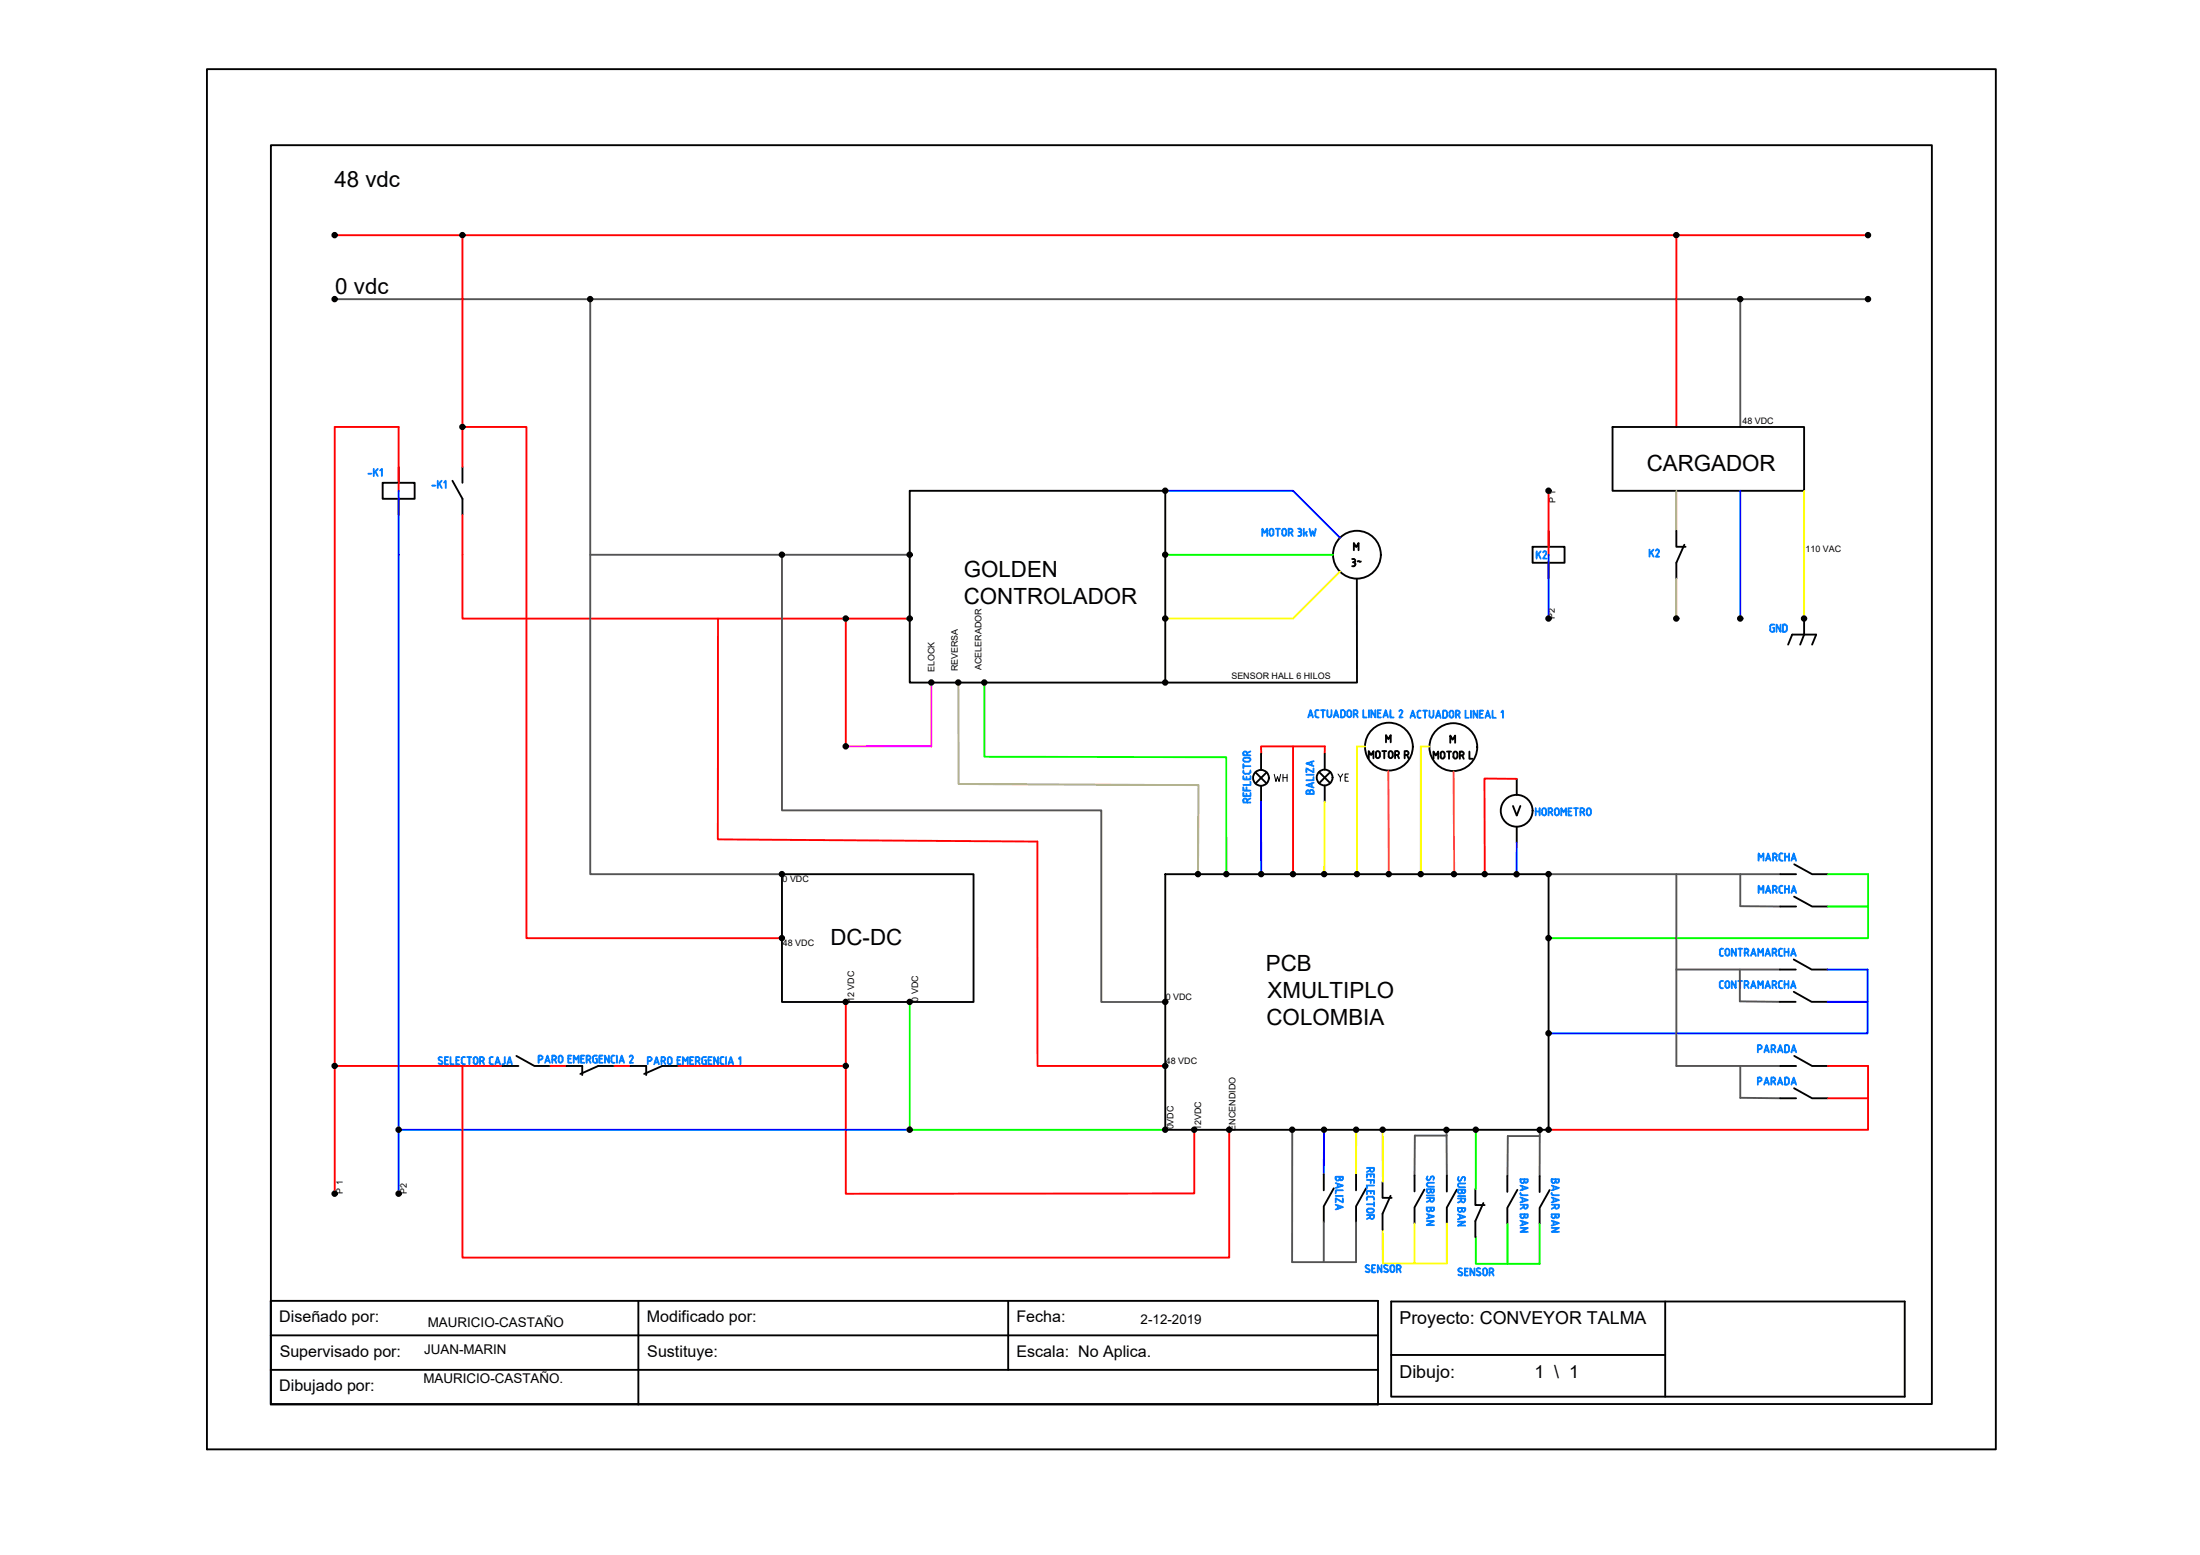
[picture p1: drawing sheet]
<svg xmlns="http://www.w3.org/2000/svg" width="297mm" height="210mm" viewBox="0 0 297 210" stroke-linecap="round" stroke-linejoin="round" font-family="sans-serif">
<!-- layer: 0 -->
<g fill="none" stroke="#000" stroke-width=".25">
<path d="M27.9 9.3h241.6v186.3h-241.6zM36.6 19.6h224.2v169.9h-224.2zM217.7 57.6h25.9v8.7h-25.9zM122.8 66.3h34.5v25.8h-34.5zM183.2 78.1v14h-25.9M105.6 118h25.8v17.3h-25.8zM157.3 118h51.8v34.5h-51.8zM36.6 175.6h149.5v14h-149.5zM86.2 175.6v14M136.1 175.6v9.3M187.8 175.7h69.4v12.8h-69.4zM224.8 175.7v12.8"/>
<path d="M36.6 180.3h149.5M36.6 184.9h149.5M187.8 182.9h37"/>
</g>
<g fill="none" stroke="#f00" stroke-width=".25">
<path d="M45.2 31.8h207M62.4 31.8v31.2M226.3 31.8v25.8M62.4 57.6h8.7v69h34.5M53.8 66.3v-8.7h-8.6v86.3h22.6M62.4 69.5v14h60.4M209.1 66.3v8.6M96.9 83.5v29.8l43.2 .3M114.2 83.5v17.3M140.1 113.6v30.3h17.2M174.6 100.8h-4.3v1M178.9 101.7v-.9h-4.3v17.2"/>
<path d="M204.8 105.1h-4.4l.1 12.9M114.2 135.3v25.8h47v-8.6M45.2 143.9v17.2M62.4 143.9v25.9h103.6v-17.3M74.3 143.9h2.2M82.9 143.9h2.2M91.6 143.9h22.6M246.8 143.9h5.4v8.6h-43.1M246.8 148.3h5.4"/>
</g>
<g fill="none" stroke="#545454" stroke-width=".25">
<path d="M45.2 40.4h207M79.7 40.4v34.5h43.1M235 40.4v17.2M79.7 74.9v43.1h25.9M105.6 74.9v34.5h43.1v25.9h8.6M209.1 118h31.3M226.3 118v25.9h14.1M235 118v4.3l5.3 .1M226.3 130.9h14M234.9 130.9v4.3h5.4M174.5 152.5v17.9M195.3 152.5v6.2"/>
<path d="M195.3 153.3h-4.3v5.4M207.9 153.4h-4.3l-.1 5.3M207.9 152.5v6.3M235 143.9v4.3M235 148.2l5.3 .1M178.7 165v5.4M183.1 165v5.4h-8.6"/>
</g>
<!-- layer: SYMS -->
<g fill="none" stroke="#000" stroke-width=".25">
<path d="M51.7 65.2h4.3v2.1h-4.3zM53.8 63v2.2M53.8 67.3v2.2M61.1 64.9l1.3 2.4v2.2M62.4 63v2.2M209.1 71.6v2.2M209.1 76v2.1M226.3 71.6v2.2h1.3M227.4 73.5l-1.1 2.5v2.1M241.4 87l.6-1.3h3.2l-.5 1.3M243.6 83.5v2.2l-.5 1.3M169.5 104.2l1.5 1.6"/>
<path d="M170.3 101.8v2.1M171 104.2l-1.5 1.6M178.1 104.2l1.5 1.5M178.9 101.7v2.2M178.9 106v2.2M179.6 104.2l-1.5 1.5M204.3 108.8l.5 1.3 .5-1.3M204.8 105.1v2.2M204.8 111.6v2.1M240.4 118h2.1M242.3 116.7l2.4 1.3h2.1M240.3 135.2h2.1"/>
<path d="M240.3 130.9h2.2M240.3 122.4h2.2M242.2 129.5l2.4 1.4h2.2M242.2 133.9l2.4 1.3h2.2M242.2 121l2.5 1.4h2.1M67.8 143.9h2.2M69.7 142.5l2.5 1.4h2.1M76.5 143.9h2.1v1.2M82.9 143.9h-2.1l-2.4 1.1M85.1 143.9h2.1v1.2M91.6 143.9h-2.2l-2.4 1.1M178.7 158.5v2.2"/>
<path d="M183.1 158.5v2.2M186.7 159.5v2.2h1.2M191 158.7v2.1M195.3 158.7v2.1M203.5 158.7v2.2M207.9 158.8v2.1M240.3 148.3h2.2M240.4 143.9h2.1M242.2 146.9l2.5 1.4h2.1M242.3 142.5l2.4 1.4h2.1M180.1 160.4l-1.4 2.4v2.2M184.4 160.4l-1.3 2.4v2.2"/>
<path d="M187.7 161.4l-1 2.4v2.2M192.3 160.6l-1.3 2.4v2.1M196.7 160.6l-1.4 2.4v2.1M199.2 160.5v2.2h1.2M200.3 162.4l-1.1 2.4v2.2M204.9 160.6l-1.4 2.4v2.2M209.2 160.6l-1.3 2.4v2.2"/>
<circle cx="45.2" cy="31.7" r=".31"/>
<circle cx="45.2" cy="31.7" r=".2"/>
<circle cx="45.2" cy="31.7" r=".1"/>
<circle cx="62.4" cy="31.7" r=".31"/>
<circle cx="62.4" cy="31.7" r=".2"/>
<circle cx="62.4" cy="31.7" r=".1"/>
<circle cx="226.3" cy="31.7" r=".31"/>
<circle cx="226.3" cy="31.7" r=".2"/>
<circle cx="226.3" cy="31.7" r=".1"/>
<circle cx="252.2" cy="31.7" r=".31"/>
<circle cx="252.2" cy="31.7" r=".2"/>
<circle cx="252.2" cy="31.7" r=".1"/>
<circle cx="45.2" cy="40.4" r=".31"/>
<circle cx="45.2" cy="40.4" r=".2"/>
<circle cx="45.2" cy="40.4" r=".1"/>
<circle cx="62.4" cy="57.6" r=".31"/>
<circle cx="62.4" cy="57.6" r=".2"/>
<circle cx="62.4" cy="57.6" r=".1"/>
<circle cx="79.7" cy="40.4" r=".31"/>
<circle cx="79.7" cy="40.4" r=".2"/>
<circle cx="79.7" cy="40.4" r=".1"/>
<circle cx="235" cy="40.4" r=".31"/>
<circle cx="235" cy="40.4" r=".2"/>
<circle cx="235" cy="40.4" r=".1"/>
<circle cx="252.2" cy="40.4" r=".31"/>
<circle cx="252.2" cy="40.4" r=".2"/>
<circle cx="252.2" cy="40.4" r=".1"/>
<circle cx="105.6" cy="74.9" r=".31"/>
<circle cx="105.6" cy="74.9" r=".2"/>
<circle cx="105.6" cy="74.9" r=".1"/>
<circle cx="122.8" cy="74.9" r=".31"/>
<circle cx="122.8" cy="74.9" r=".2"/>
<circle cx="122.8" cy="74.9" r=".1"/>
<circle cx="157.3" cy="66.2" r=".31"/>
<circle cx="157.3" cy="74.9" r=".31"/>
<circle cx="157.3" cy="74.9" r=".2"/>
<circle cx="157.3" cy="66.2" r=".2"/>
<circle cx="157.3" cy="66.2" r=".1"/>
<circle cx="157.3" cy="74.9" r=".1"/>
<circle cx="183.2" cy="74.9" r="3.2"/>
<circle cx="209.1" cy="66.2" r=".31"/>
<circle cx="209.1" cy="66.2" r=".2"/>
<circle cx="209.1" cy="66.2" r=".1"/>
<circle cx="114.2" cy="83.5" r=".31"/>
<circle cx="114.2" cy="83.5" r=".2"/>
<circle cx="114.2" cy="83.5" r=".1"/>
<circle cx="122.8" cy="83.5" r=".31"/>
<circle cx="122.8" cy="83.5" r=".2"/>
<circle cx="122.8" cy="83.5" r=".1"/>
<circle cx="125.7" cy="92.1" r=".31"/>
<circle cx="125.7" cy="92.1" r=".2"/>
<circle cx="125.7" cy="92.1" r=".1"/>
<circle cx="129.4" cy="92.1" r=".31"/>
<circle cx="129.4" cy="92.1" r=".2"/>
<circle cx="129.4" cy="92.1" r=".1"/>
<circle cx="132.9" cy="92.1" r=".31"/>
<circle cx="132.9" cy="92.1" r=".2"/>
<circle cx="132.9" cy="92.1" r=".1"/>
<circle cx="157.3" cy="83.5" r=".31"/>
<circle cx="157.3" cy="92.1" r=".31"/>
<circle cx="157.3" cy="83.5" r=".2"/>
<circle cx="157.3" cy="92.1" r=".2"/>
<circle cx="157.3" cy="83.5" r=".1"/>
<circle cx="157.3" cy="92.1" r=".1"/>
<circle cx="209.1" cy="83.5" r=".31"/>
<circle cx="209.1" cy="83.5" r=".2"/>
<circle cx="209.1" cy="83.5" r=".1"/>
<circle cx="226.3" cy="83.5" r=".31"/>
<circle cx="226.3" cy="83.5" r=".2"/>
<circle cx="226.3" cy="83.5" r=".1"/>
<circle cx="235" cy="83.5" r=".31"/>
<circle cx="235" cy="83.5" r=".2"/>
<circle cx="235" cy="83.5" r=".1"/>
<circle cx="243.6" cy="83.5" r=".31"/>
<circle cx="243.6" cy="83.5" r=".2"/>
<circle cx="243.6" cy="83.5" r=".1"/>
<circle cx="105.6" cy="118" r=".31"/>
<circle cx="105.6" cy="118" r=".2"/>
<circle cx="105.6" cy="118" r=".1"/>
<circle cx="114.2" cy="100.7" r=".31"/>
<circle cx="114.2" cy="100.7" r=".2"/>
<circle cx="114.2" cy="100.7" r=".1"/>
<circle cx="161.7" cy="118" r=".31"/>
<circle cx="161.7" cy="118" r=".2"/>
<circle cx="161.7" cy="118" r=".1"/>
<circle cx="165.6" cy="118" r=".31"/>
<circle cx="165.6" cy="118" r=".2"/>
<circle cx="165.6" cy="118" r=".1"/>
<circle cx="170.3" cy="105" r="1.07"/>
<circle cx="170.3" cy="118" r=".31"/>
<circle cx="170.3" cy="118" r=".2"/>
<circle cx="170.3" cy="118" r=".1"/>
<circle cx="174.6" cy="118" r=".31"/>
<circle cx="174.6" cy="118" r=".2"/>
<circle cx="174.6" cy="118" r=".1"/>
<circle cx="178.8" cy="118" r=".31"/>
<circle cx="178.8" cy="118" r=".2"/>
<circle cx="178.8" cy="118" r=".1"/>
<circle cx="178.8" cy="105" r="1.07"/>
<circle cx="183.2" cy="118" r=".31"/>
<circle cx="183.2" cy="118" r=".2"/>
<circle cx="183.2" cy="118" r=".1"/>
<circle cx="187.5" cy="118" r=".31"/>
<circle cx="187.5" cy="118" r=".2"/>
<circle cx="187.5" cy="118" r=".1"/>
<circle cx="187.5" cy="100.8" r="3.2"/>
<circle cx="191.8" cy="118" r=".31"/>
<circle cx="191.8" cy="118" r=".2"/>
<circle cx="191.8" cy="118" r=".1"/>
<circle cx="196.2" cy="100.8" r="3.2"/>
<circle cx="196.3" cy="118" r=".31"/>
<circle cx="196.3" cy="118" r=".2"/>
<circle cx="196.3" cy="118" r=".1"/>
<circle cx="200.5" cy="118" r=".31"/>
<circle cx="200.5" cy="118" r=".2"/>
<circle cx="200.5" cy="118" r=".1"/>
<circle cx="204.8" cy="118" r=".31"/>
<circle cx="204.8" cy="118" r=".2"/>
<circle cx="204.8" cy="118" r=".1"/>
<circle cx="204.8" cy="109.4" r="2.15"/>
<circle cx="209.1" cy="118" r=".31"/>
<circle cx="209.1" cy="118" r=".2"/>
<circle cx="209.1" cy="118" r=".1"/>
<circle cx="105.6" cy="126.6" r=".31"/>
<circle cx="105.6" cy="126.6" r=".2"/>
<circle cx="105.6" cy="126.6" r=".1"/>
<circle cx="114.2" cy="135.2" r=".31"/>
<circle cx="114.2" cy="135.2" r=".2"/>
<circle cx="114.2" cy="135.2" r=".1"/>
<circle cx="122.8" cy="135.2" r=".31"/>
<circle cx="122.8" cy="135.2" r=".2"/>
<circle cx="122.8" cy="135.2" r=".1"/>
<circle cx="157.3" cy="135.2" r=".31"/>
<circle cx="157.3" cy="135.2" r=".2"/>
<circle cx="157.3" cy="135.2" r=".1"/>
<circle cx="209.1" cy="139.5" r=".31"/>
<circle cx="209.1" cy="126.6" r=".31"/>
<circle cx="209.1" cy="139.5" r=".2"/>
<circle cx="209.1" cy="126.6" r=".2"/>
<circle cx="209.1" cy="139.5" r=".1"/>
<circle cx="209.1" cy="126.6" r=".1"/>
<circle cx="45.2" cy="143.9" r=".31"/>
<circle cx="45.2" cy="143.9" r=".2"/>
<circle cx="45.2" cy="143.9" r=".1"/>
<circle cx="53.8" cy="152.5" r=".31"/>
<circle cx="53.8" cy="152.5" r=".2"/>
<circle cx="53.8" cy="152.5" r=".1"/>
<circle cx="114.2" cy="143.9" r=".31"/>
<circle cx="114.2" cy="143.9" r=".2"/>
<circle cx="114.2" cy="143.9" r=".1"/>
<circle cx="122.8" cy="152.5" r=".31"/>
<circle cx="122.8" cy="152.5" r=".2"/>
<circle cx="122.8" cy="152.5" r=".1"/>
<circle cx="157.3" cy="152.5" r=".31"/>
<circle cx="157.3" cy="143.9" r=".31"/>
<circle cx="157.3" cy="152.5" r=".2"/>
<circle cx="157.3" cy="143.9" r=".2"/>
<circle cx="157.3" cy="152.5" r=".1"/>
<circle cx="157.3" cy="143.9" r=".1"/>
<circle cx="161.2" cy="152.5" r=".31"/>
<circle cx="161.2" cy="152.5" r=".2"/>
<circle cx="161.2" cy="152.5" r=".1"/>
<circle cx="166" cy="152.5" r=".31"/>
<circle cx="166" cy="152.5" r=".2"/>
<circle cx="166" cy="152.5" r=".1"/>
<circle cx="174.5" cy="152.5" r=".31"/>
<circle cx="174.5" cy="152.5" r=".2"/>
<circle cx="174.5" cy="152.5" r=".1"/>
<circle cx="178.8" cy="152.5" r=".31"/>
<circle cx="178.8" cy="152.5" r=".2"/>
<circle cx="178.8" cy="152.5" r=".1"/>
<circle cx="183.1" cy="152.5" r=".31"/>
<circle cx="183.1" cy="152.5" r=".2"/>
<circle cx="183.1" cy="152.5" r=".1"/>
<circle cx="186.7" cy="152.5" r=".31"/>
<circle cx="186.7" cy="152.5" r=".2"/>
<circle cx="186.7" cy="152.5" r=".1"/>
<circle cx="195.3" cy="152.5" r=".31"/>
<circle cx="195.3" cy="152.5" r=".2"/>
<circle cx="195.3" cy="152.5" r=".1"/>
<circle cx="199.3" cy="152.5" r=".31"/>
<circle cx="199.3" cy="152.5" r=".2"/>
<circle cx="199.3" cy="152.5" r=".1"/>
<circle cx="207.9" cy="152.5" r=".31"/>
<circle cx="207.9" cy="152.5" r=".2"/>
<circle cx="207.9" cy="152.5" r=".1"/>
<circle cx="209.1" cy="152.5" r=".31"/>
<circle cx="209.1" cy="152.5" r=".2"/>
<circle cx="209.1" cy="152.5" r=".1"/>
<circle cx="45.2" cy="161.1" r=".31"/>
<circle cx="45.2" cy="161.1" r=".2"/>
<circle cx="45.2" cy="161.1" r=".1"/>
<circle cx="53.8" cy="161.1" r=".31"/>
<circle cx="53.8" cy="161.1" r=".2"/>
<circle cx="53.8" cy="161.1" r=".1"/>
</g>
<!-- layer: TAGS -->
<g fill="none" stroke="#007fff" stroke-width=".25">
<path d="M49.7 63.9h.4M50.5 63.3v1M50.7 63.6l.3 .7M51 63.3l-.5 .6M51.3 63.5l.3-.2v1M58.3 65.6h.5M59.1 64.9v1M59.3 65.3l.3 .6M59.6 64.9l-.5 .6M60 65.1l.2-.2v1M170.4 72.3v-.9l.4 .5 .3-.5v.9M171.4 71.6a.26 .26 0 0 1 .3-.2 .26 .26 0 0 1 .2 .2"/>
<path d="M171.4 71.6v.5a.26 .26 0 0 0 .3 .2 .26 .26 0 0 0 .2-.2v-.5M172.3 71.4h.5M172.5 71.4v.9M173.1 71.6v.5a.26 .26 0 0 0 .3 .2 .26 .26 0 0 0 .3-.2v-.5M173.1 71.6a.26 .26 0 0 1 .3-.2 .26 .26 0 0 1 .3 .2M174 71.9h.3M174.3 71.4a.26 .26 0 0 1 .2 .2 .26 .26 0 0 1-.2 .3M174.3 71.4h-.3v.9M174.3 71.9l.2 .4M175.3 71.4h.2M175.4 71.8h.1M175.5 71.4l.2 .2-.2 .2"/>
<path d="M175.5 71.8l.2 .2M175.7 72.1l-.1 .2h-.3M175.7 72v.1M176 71.4v.9M176.3 71.9l.2 .4M176.5 71.8l-.5 .2M176.8 71.4l.2 .9 .2-.6 .2 .6 .3-.9M176.6 96.8l.4-.9 .3 .9M176.7 96.6h.5M177.6 96.6l.1 .1 .1 .1M177.6 96.1v.5M177.8 95.8l-.1 .1-.1 .2"/>
<path d="M177.8 96.8h.2M177.8 95.9h.2M178.4 95.9h.5M178.6 95.9v.9M179.2 95.9v.7M179.2 96.6a.26 .26 0 0 0 .3 .2 .26 .26 0 0 0 .2-.2M179.8 95.9v.7M180.1 96.8l.3-.9 .3 .9M180.2 96.6h.4M181.3 95.8l.1 .1a.68 .68 0 0 1 0 .9h-.3v-.9h.2M181.9 96.6v-.5a.26 .26 0 0 1 .3-.2 .26 .26 0 0 1 .2 .2l.1 .5M181.9 96.6a.26 .26 0 0 0 .3 .2 .26 .26 0 0 0 .2-.2"/>
<path d="M182.8 96.4h.2a.26 .26 0 0 0 .3-.3 .26 .26 0 0 0-.3-.2h-.2v.9M183.1 96.4l.2 .4M184.1 95.9v.9h.4M184.8 95.9v.9M185.7 95.9v.9l-.6-.9v.9M186 96.3h.3M186.4 95.9h-.4v.9h.4M186.8 96.8l.3-.9 .3 .9M186.9 96.6h.4M187.7 95.9v.9h.5M188.9 96l.2-.2a.22 .22 0 0 1 .2 .4l-.4 .6h.5M190.4 96.9l.4-1 .3 1"/>
<path d="M190.5 96.6h.5M191.6 95.9l-.1 .1-.1 .2v.5l.1 .1 .1 .1M191.6 96.9h.2M191.6 95.9h.2M192.2 95.9h.5M192.4 95.9v1M193 95.9v.7M193 96.6a.26 .26 0 0 0 .3 .3 .26 .26 0 0 0 .2-.3M193.5 95.9v.7M193.9 96.9l.3-1 .3 1M194 96.6h.4M195.1 95.9l.2 .2 .1 .1"/>
<path d="M195.1 95.9h-.3v1h.3M195.4 96.2l-.1 .5-.2 .2M195.7 96.6v-.4a.26 .26 0 0 1 .3-.3 .26 .26 0 0 1 .2 .3v.4M195.7 96.6a.26 .26 0 0 0 .3 .3 .26 .26 0 0 0 .2-.3M196.6 96.5h.2a.26 .26 0 0 0 .3-.3 .26 .26 0 0 0-.3-.3h-.2v1M196.9 96.5l.2 .4M197.9 95.9v1h.4M198.6 95.9v1M199.5 95.9v1l-.6-1v1M199.8 96.4h.3M200.2 95.9h-.4v1h.4M200.6 96.9l.3-1 .3 1"/>
<path d="M200.7 96.6h.4M201.5 95.9v1h.5M202.7 96.1l.2-.2v1M239 84.6v.4M239.4 84.8h.1v.5l-.4-.1-.1-.2M239.5 84.3h-.4l-.1 .3M240.4 84.3v1l-.5-1v1M241 84.3l.2 .1 .1 .6M241 84.3h-.3v1h.3M241.3 85l-.2 .2-.1 .1M167.9 107v.5h.9v-.5M167.9 106.3v.4h.9"/>
<path d="M167.9 104.8v.4h.9v-.4M167.9 104v.4h.2M167.9 103.1v.6M167.9 103.4h.9M168.1 104.5h.5M168.1 102.3a.26 .26 0 0 0-.2 .2 .26 .26 0 0 0 .2 .3h.5a.28 .28 0 0 0 .2-.3 .28 .28 0 0 0-.2-.2M168.1 102.3h.5M168.3 104.9v.3M168.3 106.3v.4M168.3 107.1v.4M168.4 108a.25 .25 0 0 0-.3-.2 .25 .25 0 0 0-.2 .3v.2h.9M168.4 101.7a.25 .25 0 0 0-.3-.3 .25 .25 0 0 0-.2 .3v.3h.9"/>
<path d="M168.4 101.7v.3M168.4 108.1v.2M168.8 105.5v.5h-.9M168.8 104v.4h-.2M168.8 107.8l-.4 .2M168.8 101.4l-.4 .2M176.4 106.9l.2-.2 .2 .2a.26 .26 0 0 1 .3-.3 .26 .26 0 0 1 .3 .3M176.4 106.9v.3h1v-.3M176.4 104.6h1M176.8 106.9v.3M177.1 102.8v.5M177.1 105.7v.5"/>
<path d="M177.4 105.7l-1 .3 1 .3M177.4 104.9v.4h-1M177.4 103.7v.5l-1-.5v.5M177.4 102.7l-1 .4 1 .3M207.3 109.1v1M207.3 109.5h.6M207.9 109.1v1M208.3 109.2a.26 .26 0 0 1 .3-.1 .26 .26 0 0 1 .1 .3v.4a.26 .26 0 0 1-.2 .3 .26 .26 0 0 1-.3-.3zM209.1 109.6h.2M209.3 109.1a.26 .26 0 0 1 .3 .3 .26 .26 0 0 1-.3 .2M209.3 109.1h-.2v1M209.4 109.6l.2 .5"/>
<path d="M210.5 109.4a.26 .26 0 0 0-.3-.3 .26 .26 0 0 0-.3 .3v.4a.26 .26 0 0 0 .3 .3 .26 .26 0 0 0 .3-.3M210.5 109.4v.4M210.8 110.1v-1l.3 .5 .4-.5v1M211.8 109.5h.3M212.2 109.1h-.4v1h.4M212.5 109.1h.6M212.8 109.1v1M213.4 109.6h.3M213.6 109.1a.26 .26 0 0 1 .3 .3 .26 .26 0 0 1-.3 .2M213.7 109.1h-.3v1M213.7 109.6l.2 .5M214.8 109.4a.26 .26 0 0 0-.3-.3 .26 .26 0 0 0-.3 .3v.4a.26 .26 0 0 0 .3 .3 .26 .26 0 0 0 .3-.3"/>
<path d="M214.8 109.4v.4M237.4 116.2v-1l.4 .5 .3-.5v1M238.4 116.2l.3-1 .4 1M238.5 115.9h.5M239.4 115.7h.2M239.6 115.2a.26 .26 0 0 1 .3 .3 .26 .26 0 0 1-.3 .2M239.6 119.6a.26 .26 0 0 1 .3 .2 .26 .26 0 0 1-.3 .3M239.6 115.2h-.2v1M239.6 119.6h-.2v.9M239.7 115.7l.2 .5M240.2 115.9l.1 .2 .2 .1M240.5 116.2h.2"/>
<path d="M240.7 119.6h-.4l-.1 .7M240.7 115.2l-.4 .1-.1 .6M241 115.2v1M241 119.6v.9M241 115.6h.6M241 120h.5M241.5 119.6v.9M241.6 115.2v1M241.9 116.2l.3-1 .3 1M242 115.9h.4M232.2 128.8l.1 .2h.1M232.2 132.7v.4l.1 .2 .1 .1"/>
<path d="M232.2 128.3v.5M232.4 128.1h-.1l-.1 .2M232.4 132.4l-.1 .1-.1 .2M232.5 129h.1M232.5 128.1h.1M232.5 133.4h.1M232.5 132.4h.1M233 128.7a.26 .26 0 0 0 .2 .3 .26 .26 0 0 0 .3-.3M233 133.1a.26 .26 0 0 0 .2 .3 .26 .26 0 0 0 .3-.3M233 133.1v-.4a.26 .26 0 0 1 .2-.3 .26 .26 0 0 1 .3 .3v.4M233.5 128.3a.26 .26 0 0 0-.3-.2 .26 .26 0 0 0-.2 .2v.5M233.5 128.3v.5"/>
<path d="M234.4 132.4v1l-.6-1v1M234.4 128.1v.9l-.6-.9v.9M234.7 132.4h.5M234.7 128.1h.5M235 132.4v1M235 128.1v.9M235.5 133l.3-.1a.26 .26 0 0 0 .3-.2 .26 .26 0 0 0-.3-.3h-.3v1M235.6 128.6h.2a.26 .26 0 0 0 .3-.3 .26 .26 0 0 0-.3-.2h-.2v.9M235.9 128.6l.2 .4M235.9 133l.2 .4M236.4 129l.3-.9 .4 .9M236.4 133.4l.3-1 .4 1"/>
<path d="M236.5 133.1h.5M236.5 128.8h.5M237.4 129v-.9l.3 .5 .3-.5v.9M237.4 133.4v-1l.3 .6 .3-.6v1M237.4 120.5v-.9l.4 .5 .3-.5v.9M238.4 129l.3-.9 .3 .9M238.4 133.4l.3-1 .3 1M238.4 120.5l.3-.9 .4 .9M238.4 128.8h.5M238.4 133.1h.5M238.5 120.3h.5M239.3 133l.3-.1a.26 .26 0 0 0 .2-.2 .26 .26 0 0 0-.2-.3h-.3v1"/>
<path d="M239.3 128.6h.3M239.4 120.1h.2M239.6 128.1a.26 .26 0 0 1 .3 .2 .26 .26 0 0 1-.3 .3M239.6 128.1h-.3v.9M239.6 128.6l.3 .4M239.6 133l.3 .4M239.7 120.1l.2 .4M240.2 132.7v.6l.4 .1M240.2 128.8v.2h.4M240.2 128.3v.5M240.2 120.3l.1 .2h.4M240.6 128.1h-.4v.2"/>
<path d="M240.6 132.4l-.4 .1v.2M240.9 128.1v.9M240.9 132.4v1M240.9 128.5h.6M240.9 132.9h.6M241.5 132.4v1M241.5 128.1v.9M241.8 129l.3-.9 .4 .9M241.8 133.4l.3-1 .3 1M241.9 120.5l.3-.9 .3 .9M241.9 133.1h.5M241.9 128.8h.5"/>
<path d="M242 120.3h.4M59.2 143.5l.3 .1M59.6 143.2l.1 .3-.2 .2M59.7 142.7a.28 .28 0 0 0-.3 0 .28 .28 0 0 0-.2 .3l.4 .3M60.1 143.1h.3M60.5 142.7h-.4v1h.4M60.8 142.7v1h.5M61.6 143.1h.3M62 142.7h-.4v1h.4M62.3 142.9l.1 .7 .4 .1M62.8 142.7l-.4 .1-.1 .1M63.1 142.7h.5"/>
<path d="M63.4 142.7v1M63.9 142.9a.26 .26 0 0 1 .3-.2 .26 .26 0 0 1 .3 .2M63.9 143.4a.26 .26 0 0 0 .3 .3 .26 .26 0 0 0 .3-.3M64 143v.4M64.5 143v.4M64.8 143.2h.3a.26 .26 0 0 0 .2-.2 .26 .26 0 0 0-.2-.3h-.3v1M65.2 143.2l.2 .5M66.1 143.4l.1 .2 .3 .1M66.1 142.9v.5M66.5 142.7l-.3 .1-.1 .1M66.9 143.7l.3-1 .3 1M67 143.4h.4"/>
<path d="M68.2 143.4l-.1 .2-.3 .1M68.2 142.7v.7M68.5 143.7l.3-1 .3 1M68.6 143.4h.4M72.7 143h.3M73 142.5a.26 .26 0 0 1 .3 .3 .26 .26 0 0 1-.3 .2M73 142.5h-.3v1M73.6 143.5l.3-1 .4 1M73.7 143.2h.4M74.6 143h.2M74.8 143a.26 .26 0 0 0 .3-.2 .26 .26 0 0 0-.3-.3h-.2v1M74.9 143l.2 .5"/>
<path d="M75.4 142.8a.26 .26 0 0 1 .3-.3 .26 .26 0 0 1 .2 .3M75.4 143.2a.26 .26 0 0 0 .3 .2 .26 .26 0 0 0 .2-.2M75.4 142.8v.4M76 142.8v.4M76.7 142.9h.3M77.2 142.5h-.5v1h.5M77.5 143.5v-1l.3 .5 .3-.5v1M78.4 142.9h.4M78.9 142.5h-.5v1h.5M79.2 143h.3M79.5 142.5a.26 .26 0 0 1 .2 .3 .26 .26 0 0 1-.2 .2M79.5 142.5h-.3v1"/>
<path d="M79.5 143l.2 .5M80.1 142.8v.5l.2 .1M80.3 142.5l-.2 .1v.2M80.3 142.5h.3M80.4 142.9h.2v.6h-.3M80.9 142.9h.4M81.4 142.5h-.5v1h.5M82.2 142.5v1l-.5-1v1M82.5 143.2l.1 .2h.2M82.6 142.7v.5M82.8 142.5l-.2 .1-.1 .1M82.8 142.5h.2"/>
<path d="M82.8 143.5h.2M83.3 142.5v1M83.6 143.5l.3-1 .4 1M83.7 143.2h.5M85 142.7l.2-.2a.2 .2 0 0 1 .2 .1 .2 .2 0 0 1 0 .2M85.4 142.8l-.4 .7h.4M87.5 143.2h.2a.26 .26 0 0 0 .3-.2 .26 .26 0 0 0-.3-.3h-.2v1M88.3 143.7l.3-1 .4 1M88.4 143.4h.5M89.3 143.2h.2a.26 .26 0 0 0 .3-.2 .26 .26 0 0 0-.2-.3h-.3v1M89.6 143.2l.2 .5M90.7 142.9a.26 .26 0 0 0-.3-.2 .26 .26 0 0 0-.3 .2l.1 .5a.25 .25 0 0 0 .2 .3 .25 .25 0 0 0 .3-.3"/>
<path d="M90.7 143v.4M91.5 143.1h.3M91.9 142.7h-.4v1h.4M92.2 143.7v-1l.3 .5 .4-.5v1M93.2 143.1h.3M93.6 142.7h-.4v1h.4M93.9 143.2h.3a.26 .26 0 0 0 .3-.2 .26 .26 0 0 0-.3-.3h-.3v1M94.3 143.2l.2 .5M94.8 143v.4M95.2 143.1h.1v.6l-.4-.1-.1-.2M95.3 142.7h-.4l-.1 .2M95.7 143.1h.3"/>
<path d="M96.1 142.7h-.4v1h.4M96.9 142.7v1l-.5-1v1M97.3 143.4v.2l.4 .1M97.3 142.9v.5M97.7 142.7l-.4 .1v.1M98 142.7v1M98.4 143.7l.3-1 .3 1M98.4 143.4h.5M99.8 142.9l.2-.2v1M180.3 159.1v-.2h1v.2M180.3 159.7l1 .3-1 .4M180.3 159.1a.26 .26 0 0 0 .3 .3 .26 .26 0 0 0 .3-.3l.2 .2 .2-.2"/>
<path d="M180.6 159.8v.5M180.9 158.9v.2M184.6 157.6h.9v.3M184.6 159v-.5h.9v.5M184.6 159.3h.9v.4M185 157.9a.26 .26 0 0 0 .2 .3 .26 .26 0 0 0 .3-.3M185 157.6v.3M185 158l-.4 .2M185.1 158.5v.3M185.1 159.3v.4M192.6 159.1l.2 .2 .2-.1M192.7 158.8l-.1 .3"/>
<path d="M193.2 158.9l.2-.1 .2 .2M193.2 158.9l-.1 .3M193.6 159l-.1 .3M193.6 159.7h-.7a.26 .26 0 0 0-.3 .2 .26 .26 0 0 0 .3 .3h.7M197 158.9l-.1 .3M197.1 159.7a.26 .26 0 0 0-.2 .3 .26 .26 0 0 0 .2 .3h.7M197.1 159.7h.7M197.8 159.1l-.1 .3M197.8 159.1v-.2h-.3l-.4 .5-.2-.1-.1-.1M205.3 159.4a.26 .26 0 0 0 .3 .3 .26 .26 0 0 0 .2-.3l.2 .3 .3-.3M205.3 159.4v-.2h1v.2M205.8 159.2v.2"/>
<path d="M209.5 159.4a.26 .26 0 0 0 .3 .3 .26 .26 0 0 0 .2-.3l.2 .3 .3-.3M209.5 159.4v-.2h1v.2M210 159.2v.2M237.3 141.6h.3M237.3 146h.3M237.6 146a.25 .25 0 0 0 .3-.3 .25 .25 0 0 0-.3-.2h-.3v.9M237.6 141.1a.26 .26 0 0 1 .3 .2 .26 .26 0 0 1-.3 .3M237.6 141.1h-.3v.9M238.2 146.4l.3-.9 .3 .9M238.2 142l.3-.9 .3 .9M238.3 141.8h.5M238.3 146.2h.4"/>
<path d="M239.2 146h.2M239.2 141.6h.2M239.4 141.1a.26 .26 0 0 1 .3 .2 .26 .26 0 0 1-.3 .3M239.4 145.4a.26 .26 0 0 1 .3 .3 .26 .26 0 0 1-.3 .3M239.4 141.1h-.2v.9M239.4 145.5h-.2v.9M239.5 146l.2 .4M239.5 141.6l.2 .4M240 142l.4-.9 .3 .9M240 146.4l.3-.9 .4 .9M240.1 146.2h.5M240.1 141.8h.5"/>
<path d="M241.2 145.4l.3 .2v.5M241.2 145.5h-.2v.9h.2M241.5 146.1l-.1 .3h-.2M241.6 141.7l-.2 .3h-.4v-.9h.4l.1 .1 .1 .6M241.9 142l.3-.9 .3 .9M241.9 146.4l.3-.9 .3 .9M242 141.8h.4M242 146.2h.4M180.3 162.6l1 .3-1 .4M180.3 161.4h1M180.6 162.7v.5M181.3 160.7h-1v.4"/>
<path d="M181.3 161.8v.5l-1-.5v.5M184.4 171.6l.3 .1M184.5 171.2l.4 .2-.1 .3h-.1M184.6 161.2v-.4h.9v.4M184.6 164h.9v.3a.28 .28 0 0 1-.3 .2 .28 .28 0 0 1-.2-.2v-.3M184.6 161.8v.2M184.6 162.6h.9M184.8 161.5l-.2 .1-.1 .2M184.8 161.5h.5M184.8 163.2a.26 .26 0 0 0-.2 .2 .26 .26 0 0 0 .2 .3M184.8 163.2h.4a.26 .26 0 0 1 .3 .2 .26 .26 0 0 1-.3 .3M184.8 163.7h.5"/>
<path d="M184.9 170.8a.28 .28 0 0 0-.4 0 .28 .28 0 0 0-.1 .3l.1 .1M185 164.3l-.4 .2M185.1 160.8v.3M185.3 171.2h.3M185.3 161.5l.1 .1 .1 .2M185.5 160h-.9v.5M185.5 161.8v.2M185.5 162.3v.5M185.7 170.8h-.4v.9h.4M186.5 170.8v.9l-.5-.9v.9M186.9 171.6l.3 .1M187 171.2l.3 .1"/>
<path d="M187.3 171.3l.1 .3-.2 .1M187.3 170.8a.28 .28 0 0 0-.3 0 .28 .28 0 0 0-.1 .3l.1 .1M188.3 171a.26 .26 0 0 0-.3-.2 .26 .26 0 0 0-.3 .2v.5a.26 .26 0 0 0 .3 .2 .26 .26 0 0 0 .3-.2M188.3 171v.5M188.6 171.3h.3M188.9 171.3a.26 .26 0 0 0 .2-.3 .26 .26 0 0 0-.2-.2h-.3v.9M188.9 171.3l.2 .4M192.6 160.5h1l-.1 .4-.1 .1-.2-.2a.26 .26 0 0 1-.3 .2 .26 .26 0 0 1-.3-.2zM192.6 161.7h1v.3M192.6 163h1l-.1 .4-.1 .1-.2-.2a.26 .26 0 0 1-.3 .2 .26 .26 0 0 1-.3-.2zM192.6 163.9l1 .3-1 .3M192.6 164.8h1l-1 .6h1"/>
<path d="M192.6 161.4h1M192.9 164v.4M193.1 161.7v.3a.26 .26 0 0 0 .2 .2 .26 .26 0 0 0 .3-.2M193.1 162l-.5 .2M193.2 160.5v.3M193.2 163v.3M196.9 160.9a.26 .26 0 0 0 .2 .2 .26 .26 0 0 0 .3-.2l.2 .2 .2-.2M196.9 160.9v-.3h.9v.3M196.9 161.8h.9v.3M196.9 163.1h.9v.4l-.2 .1-.2-.3a.26 .26 0 0 1-.3 .3 .26 .26 0 0 1-.2-.3zM196.9 163.9l.9 .4-.9 .3M196.9 164.9h.9l-.9 .5h.9"/>
<path d="M196.9 161.5h.9M197.1 164v.5M197.3 161.8v.2a.26 .26 0 0 0 .2 .3 .26 .26 0 0 0 .3-.3M197.3 162.1l-.4 .2M197.3 171.7l.1 .3a.32 .32 0 0 1-.5 .1M197.4 160.6v.3M197.4 163.1v.2M197.4 171.2a.29 .29 0 0 0-.3 0 .29 .29 0 0 0-.2 .3l.4 .3M197.8 171.6h.3M198.2 171.2h-.4v1h.4M199.1 171.2v1l-.6-1v1M199.5 171.6l.3 .2"/>
<path d="M199.8 171.7l.1 .3a.32 .32 0 0 1-.5 .1M199.9 171.2a.29 .29 0 0 0-.4 0 .29 .29 0 0 0-.1 .3l.1 .1M200.2 171.5a.26 .26 0 0 1 .3-.3 .26 .26 0 0 1 .3 .3v.4a.28 .28 0 0 1-.3 .3 .28 .28 0 0 1-.3-.3M200.3 171.5v.4M201.1 171.7h.3M201.4 171.7a.25 .25 0 0 0 .2-.2 .25 .25 0 0 0-.2-.3h-.3v1M201.4 171.7l.3 .5M205.3 161.1l.2 .2h.8M205.3 160l1 .4-1 .3M205.3 161.6l1 .4-1 .3M205.3 162.6h1v.3M205.3 163.9h1l-.1 .4-.2 .1-.2-.2a.26 .26 0 0 1-.2 .2 .26 .26 0 0 1-.3-.2z"/>
<path d="M205.3 164.8l1 .3-1 .3M205.3 165.8h1l-1 .5h1M205.3 161v.1M205.6 160.1v.5M205.6 161.8v.4M205.6 164.9v.4M205.7 162.6v.3a.26 .26 0 0 0 .3 .3 .26 .26 0 0 0 .2-.3M205.7 162.9l-.4 .3M205.8 163.9v.3M209.5 161.1l.2 .2h.8M209.5 164.2a.26 .26 0 0 0 .3 .2 .26 .26 0 0 0 .2-.2M209.5 160l1 .4-1 .3"/>
<path d="M209.5 161.6l1 .4-1 .3M209.5 162.6h1v.3M209.5 164.2v-.3h1v.3M209.5 164.8l1 .3-1 .3M209.5 165.8h1l-1 .5h1M209.5 161v.1M209.8 160.1v.5M209.8 161.8v.4M209.8 164.9v.4M209.9 162.6v.3a.26 .26 0 0 0 .3 .3 .26 .26 0 0 0 .3-.3M209.9 162.9l-.4 .3M210 164.2l.2 .2 .3-.2"/>
<path d="M210 163.9v.3"/>
</g>
<!-- layer: 0 -->
<path d="M53.8 66.3v86.2h69M157.3 66.3h17.3l6.3 6.3M209.1 74.9v8.6M235 66.3v17.2M170.3 108.2v9.8M204.8 113.7v4.3M246.8 130.9h5.4v8.6h-43.1M246.8 135.2h5.4M53.8 152.5v8.6M178.8 152.5l-.1 6" fill="none" stroke="#00f" stroke-width=".25"/>
<path d="M157.3 74.9h22.7M132.9 92.1v10.1h32.7v15.8M246.8 118h5.4v8.6h-43.1M122.8 135.3v17.2h34.5M246.8 122.4h5.4M199.3 152.5v8M203.5 165.2v5.4M207.9 165.2v5.4h-8.6v-3.6" fill="none" stroke="#0f0" stroke-width=".25"/>
<path d="M180.9 77.2l-6.3 6.3h-17.3M243.6 66.3v17.2M178.9 108.2l-.1 9.8M183.2 100.8h1.1M183.2 100.8v17.2M193 100.8h-1.2v17.2M183.1 152.5v6M186.7 152.5v7M191 165.1v5.4M195.3 165.1v5.4h-8.6v-4.5" fill="none" stroke="#ff0" stroke-width=".25"/>
<path d="M125.8 92.1v8.7M125.8 100.7l-11.6 .1" fill="none" stroke="#f0f" stroke-width=".25"/>
<path d="M226.3 66.3v5.3M226.3 78.1v5.4M129.4 92.1v13.7l32.4 .2v12" fill="none" stroke="#b8a15c" stroke-width=".25"/>
<!-- layer: MISC -->
<g fill="none" stroke="#000" stroke-width=".25">
<path d="M184.8 102.4v-1l.3 .5 .3-.5v1M185.8 101.7a.26 .26 0 0 1 .2-.3 .26 .26 0 0 1 .3 .3M185.8 102.1a.26 .26 0 0 0 .2 .2 .26 .26 0 0 0 .3-.2M185.8 101.7v.4M186.3 101.7v.4M186.6 101.4h.6M186.9 101.4v1M187.1 100.2v-1l.4 .6 .3-.6v1M188 101.7a.26 .26 0 0 0-.2-.3 .26 .26 0 0 0-.3 .3v.4a.26 .26 0 0 0 .3 .2 .26 .26 0 0 0 .2-.2M188 101.7v.4M188.4 101.9h.2M188.6 101.4a.26 .26 0 0 1 .3 .3 .26 .26 0 0 1-.3 .2"/>
<path d="M188.6 101.4h-.2v1M188.7 101.9l.2 .5M189.7 101.9h.2M189.9 101.4a.26 .26 0 0 1 .3 .3 .26 .26 0 0 1-.3 .2M189.9 101.4h-.2v1M190 101.9l.2 .5M193.5 102.4v-.9l.4 .5 .3-.5v.9M194.5 101.7a.26 .26 0 0 1 .3-.2 .26 .26 0 0 1 .2 .2M194.5 102.1a.26 .26 0 0 0 .3 .3 .26 .26 0 0 0 .2-.3M194.5 101.7v.5M195.1 101.7v.5M195.4 101.5h.5"/>
<path d="M195.6 101.5v.9M195.8 100.3v-1l.3 .5 .4-.5v1M196.2 101.7v.4a.26 .26 0 0 0 .3 .3 .26 .26 0 0 0 .3-.3M196.2 101.7a.26 .26 0 0 1 .3-.2 .26 .26 0 0 1 .3 .2M196.8 101.7v.5M197.1 102h.3M197.4 101.5a.26 .26 0 0 1 .2 .2 .26 .26 0 0 1-.2 .3M197.4 101.5h-.3v.9M197.4 102l.2 .4M198.4 101.5v.9h.4"/>
</g>
<!-- layer: 0 -->
<path d="M187.5 104.1v13.9M196.3 104.2v13.8" fill="none" stroke="#ff7f00" stroke-width=".25"/>
<g font-size="4">
<text x="181.7" y="77.6">3~</text>
<text x="171.1" y="106.9">WH</text>
</g>
<text font-size="4" fill="#007fff" x="206.7" y="76.6">K2</text>
<text font-size="3.5" fill="#007fff" x="221.9" y="76.2">K2</text>
<text font-size="3.5" x="179.9" y="106.5">YE</text>
<g font-size="3">
<text x="45.1" y="25.3">48 vdc</text>
<text x="45.3" y="39.7">0 vdc</text>
<text x="222.3" y="63.5">CARGADOR</text>
<text x="130.1" y="77.9">GOLDEN</text>
<text x="130.1" y="81.5">CONTROLADOR</text>
<text x="112.1" y="127.5">DC-DC</text>
<text x="170.9" y="131">PCB</text>
<text x="171.2" y="134.7">XMULTIPLO</text>
<text x="171" y="138.3">COLOMBIA</text>
</g>
<g font-size="2.4">
<text x="189" y="178.7">Proyecto: CONVEYOR TALMA</text>
<text x="189" y="185.9">Dibujo:</text>
<text x="207.2" y="185.9">1 \ 1</text>
</g>
<g font-size="2.2">
<text x="37.7" y="178.5">Diseñado por:</text>
<text x="87.3" y="178.5">Modificado por:</text>
<text x="137.2" y="178.5">Fecha:</text>
<text x="37.8" y="183.1">Supervisado por:</text>
<text x="87.4" y="183.1">Sustituye:</text>
<text x="137.2" y="183.1">Escala: No Aplica.</text>
<text x="37.7" y="187.8">Dibujado por:</text>
</g>
<g font-size="1.8">
<text x="57.8" y="179.1">MAURICIO-CASTAÑO</text>
<text x="154" y="178.8">2-12-2019</text>
<text x="57.3" y="182.7">JUAN-MARIN</text>
<text x="57.2" y="186.7">MAURICIO-CASTAÑO.</text>
</g>
<g font-size="1.2">
<text x="235.3" y="57.3">48 VDC</text>
<text x="210" y="67.9" transform="rotate(-90 210 67.9)">P 1</text>
<text x="243.8" y="74.5">110 VAC</text>
<text x="210" y="83.6" transform="rotate(-90 210 83.6)">P2</text>
<text x="126.2" y="90.7" transform="rotate(-90 126.2 90.7)">ELOCK</text>
<text x="129.3" y="90.6" transform="rotate(-90 129.3 90.6)">REVERSA</text>
<text x="132.5" y="90.4" transform="rotate(-90 132.5 90.4)">ACELERADOR</text>
<text x="166.3" y="91.7">SENSOR HALL 6 HILOS</text>
<text x="105.7" y="119.1">0 VDC</text>
<text x="105.7" y="127.8">48 VDC</text>
<text x="115.3" y="135.3" transform="rotate(-90 115.3 135.3)">12 VDC</text>
<text x="124" y="135.2" transform="rotate(-90 124 135.2)">0 VDC</text>
<text x="157.4" y="135">0 VDC</text>
<text x="157.4" y="143.6">48 VDC</text>
<text x="158.5" y="152.5" transform="rotate(-90 158.5 152.5)">0VDC</text>
<text x="162.2" y="152.5" transform="rotate(-90 162.2 152.5)">12VDC</text>
<text x="166.8" y="152.6" transform="rotate(-90 166.8 152.6)">ENCENDIDO</text>
<text x="46.3" y="161.1" transform="rotate(-90 46.3 161.1)">P 1</text>
<text x="54.9" y="161.1" transform="rotate(-90 54.9 161.1)">P2</text>
</g>
</svg>
